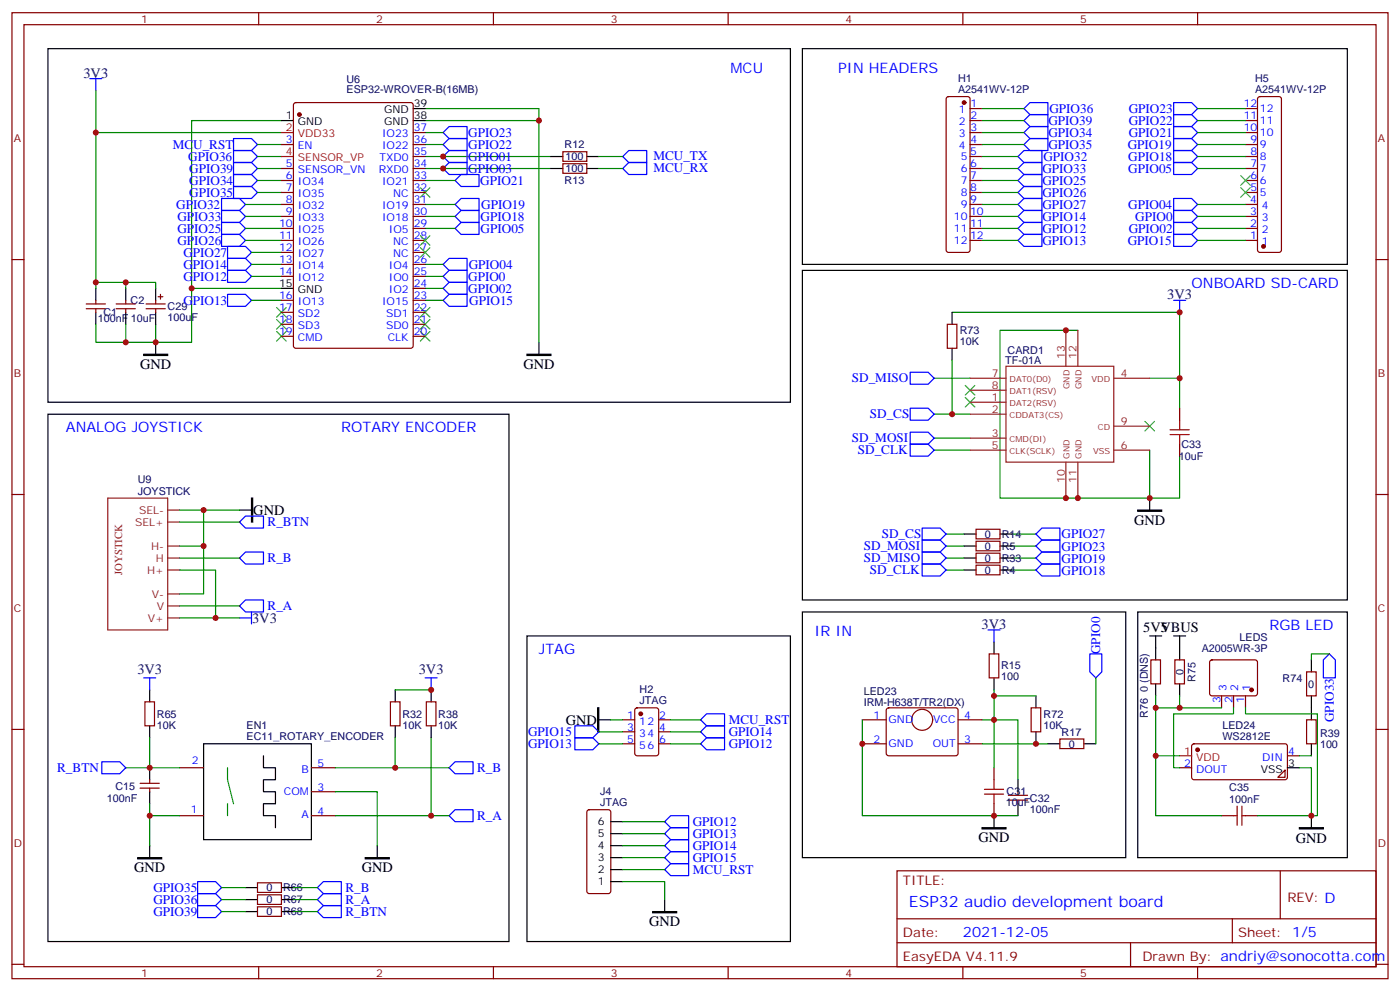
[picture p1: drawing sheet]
<svg xmlns="http://www.w3.org/2000/svg" width="412mm" height="292mm" viewBox="0 0 412 292" stroke-linecap="round" stroke-linejoin="round" font-family="sans-serif">
<g fill="none" stroke="#870000" stroke-width=".35">
<path d="M3.5 3.7h405.4v284.4h-405.4zM7.1 7.3h398.2v277.3h-398.2zM76.2 3.7v3.6M145.3 3.7v3.6M214.5 3.7v3.6M283.6 3.7v3.6M352.8 3.7v3.6M86.7 30.4l.4-.2h33.9l.7 .4v71.2l-.5 .7h-34.1l-.6-.4-.1-71.2zM121.7 39h3.5M278.9 28.6l.5-.2h5.6l.5 .2 .3 .5v44.5l-.3 .5-.5 .2h-5.6l-.5-.2-.2-.5v-44.5zM285.8 32h3.5M285.8 35.5h3.5"/>
<path d="M285.8 39h3.5M366.9 32h3.5M366.9 35.5h3.5M366.9 39h3.5M370.7 28.6l.4-.2h5.7l.5 .2 .2 .5v44.5l-.3 .5-.4 .2h-5.7l-.5-.2-.2-.5v-44.5zM82.9 42.5h3.5M82.9 49.6h3.5M82.9 53.1h3.5M82.9 56.7h3.5M121.7 42.5h3.5M121.7 46.1h3.5M121.7 49.6h3.5"/>
<path d="M121.7 53.1h3.5M121.7 56.7h3.5M165.8 44.7h7.1v2.8h-7.1zM165.8 48.2h7.1v2.8h-7.1zM285.8 42.5h3.5M285.8 46.1h3.5M285.8 49.6h3.5M285.8 53.1h3.5M285.8 56.7h3.5M366.9 42.5h3.5M366.9 46.1h3.5M366.9 49.6h3.5"/>
<path d="M366.9 53.1h3.5M366.9 56.7h3.5M3.5 76.4h3.6M82.9 60.2h3.5M82.9 63.7h3.5M82.9 67.2h3.5M82.9 70.8h3.5M82.9 74.3h3.5M82.9 77.8h3.5M121.7 60.2h3.5M121.7 63.7h3.5M121.7 67.2h3.5"/>
<path d="M121.7 70.8h3.5M121.7 74.3h3.5M121.7 77.8h3.5M285.8 60.2h3.5M285.8 63.7h3.5M285.8 67.2h3.5M285.8 70.8h3.5M366.9 60.2h3.5M366.9 63.7h3.5M366.9 67.2h3.5M366.9 70.8h3.5M405.3 76.4h3.6"/>
<path d="M25.4 90.9h5.6M25.4 89.5h5.6M28.2 88.4v1.1M28.2 90.9v1M34.2 90.9h5.7M34.2 89.5h5.7M37 88.4v1.1M37 90.9v1M43 90.9h5.7M43 89.5h5.7M45.9 88.4v1.1M45.9 90.9v1"/>
<path d="M46.6 87.3h1.4M47.3 86.6v1.5M82.9 81.4h3.5M82.9 88.4h3.5M82.9 91.9h3.5M82.9 95.5h3.5M82.9 99h3.5M121.7 81.4h3.5M121.7 84.9h3.5M121.7 88.4h3.5M121.7 91.9h3.5M121.7 95.5h3.5"/>
<path d="M121.7 99h3.5M279 95.5h2.9v7h-2.9zM347.5 120.2v3.5M347.5 130.7v3.6M3.5 145.6h3.6M287.5 159.3h7.1v2.8h-7.1zM287.5 155.8h7.1v2.8h-7.1zM405.3 145.6h3.6M287.5 166.4h7.1v2.8h-7.1zM287.5 162.8h7.1v2.9h-7.1zM291.4 192.5h2.8v7h-2.8zM339 194.2h2.8v7.1h-2.8z"/>
<path d="M346.1 194.2h2.8v7.1h-2.8zM356.5 194.4l.5-.2h12.7l.5 .2 .2 .5v9.5l-.7 .4h-13l-.4-.7v-9.2zM384.9 197.8h2.8v7h-2.8zM3.5 214.7h3.6M42.7 206.6h2.8v7h-2.8zM115 206.6h2.8v7h-2.8zM125.6 206.6h2.8v7h-2.8zM183.4 211.9h3.6M183.4 218.9h3.6M183.4 215.4h3.6M187.2 208.6l.5-.2h5.6l.7 .4v13l-.4 .6-5.9 .1-.7-.5v-12.9zM194 211.9h3.6"/>
<path d="M194 218.9h3.6M194 215.4h3.6M254 211.9h7.1M254 218.9h7.1M261.3 208.6l.5-.2h20l.4 .7v12.9l-.7 .5-20-.1-.4-.6v-12.7zM282.2 211.9h7.1M282.2 218.9h7.1M303.7 208.4h2.9v7h-2.9zM312.2 217.5h7.1v2.8h-7.1zM351.2 219.1l.5-.2 27.1 .1 .4 .6v9.5l-.7 .4h-27.1l-.4-.7v-9.2zM359.8 204.8v3.6M363.4 204.8v3.6"/>
<path d="M366.9 204.8v3.6M384.9 211.9h2.8v7h-2.8zM405.3 214.7h3.6M41.3 232h5.6M41.3 230.6h5.6M44.1 229.5v1.1M44.1 232v1M52.9 226h7.1M91.7 226h7.1M91.7 233h7.1M173.1 238.5l.5-.2h5.6l.7 .5v23.5l-.4 .7h-5.9l-.7-.4v-23.6zM292.8 226v3.5"/>
<path d="M292.8 236.6v3.5M297 234.1h5.7M297 235.5h5.7M299.9 233v1.1M299.9 235.5v1.1M347.5 226h3.5M378.5 226.7v2.1h-2.1zM379.2 222.5h3.6M52.9 240.1h7.1M75.8 259.9h7.1v2.8h-7.1zM91.7 240.1h7.1M264.2 256.3h141.1v28.3h-141.1z"/>
<path d="M359.8 240.1h3.6M366.9 240.1h3.5M377.1 256.3v14.1M75.8 263.4h7.1v2.8h-7.1zM75.8 266.9h7.1v2.8h-7.1zM264.2 270.4h141.1M264.2 277.5h141.1M333 277.5v7.1M363 270.4v7.1M3.5 283.8h3.6M76.2 284.6v3.5M145.3 284.6v3.5"/>
<path d="M214.5 284.6v3.5M283.6 284.6v3.5M352.8 284.6v3.5M405.3 283.8h3.6"/>
<circle cx="271.6" cy="211.9" r="3.1"/>
</g>
<g fill="none" stroke="#00f" stroke-width=".35">
<path d="M26.5 23.1h3.5M28.2 23.1v3.6M130.5 39l1.8-1.7h5.3v3.5h-5.3zM303.4 30.2h5.3v3.5h-5.3l-1.8-1.7zM303.4 33.7h5.3v3.6h-5.3l-1.8-1.8zM303.4 37.3h5.3v3.5h-5.3l-1.8-1.8zM345.7 37.3h5.3l1.8 1.7-1.8 1.8h-5.3zM345.7 33.7h5.3l1.8 1.8-1.8 1.8h-5.3zM345.7 30.2h5.3l1.8 1.8-1.8 1.7h-5.3zM65.3 58.4h5.3l1.7 1.8-1.7 1.7h-5.3zM68.8 40.8h5.3l1.7 1.7-1.7 1.8h-5.3zM68.8 44.3h5.3l1.7 1.8-1.7 1.7h-5.3z"/>
<path d="M68.8 47.8h5.3l1.7 1.8-1.7 1.8h-5.3zM68.8 51.4h5.3l1.7 1.7-1.7 1.8h-5.3zM68.8 54.9h5.3l1.7 1.8-1.7 1.7h-5.3zM130.5 42.5l1.8-1.7h5.3v3.5h-5.3zM130.5 46.1l1.8-1.8h5.3v3.5h-5.3zM132.3 47.8h5.3v3.6h-5.3l-1.8-1.8zM134.1 53.1l1.7-1.7h5.3v3.5h-5.3zM183.4 46.1l1.8-1.8h5.3v3.5h-5.3zM185.2 47.8h5.3v3.6h-5.3l-1.8-1.8zM299.9 53.1l1.7-1.7h5.3v3.5h-5.3zM301.6 44.3h5.3v3.5h-5.3l-1.7-1.7zM301.6 47.8h5.3v3.6h-5.3l-1.7-1.8z"/>
<path d="M301.6 54.9h5.3v3.5h-5.3l-1.7-1.7zM303.4 40.8h5.3v3.5h-5.3l-1.8-1.8zM345.7 58.4h5.3l1.8 1.8-1.8 1.7h-5.3zM345.7 47.8h5.3l1.8 1.8-1.8 1.8h-5.3zM345.7 44.3h5.3l1.8 1.8-1.8 1.7h-5.3zM345.7 40.8h5.3l1.8 1.7-1.8 1.8h-5.3zM65.3 61.9h5.3l1.7 1.8-1.7 1.8h-5.3zM65.3 65.5h5.3l1.7 1.7-1.7 1.8h-5.3zM65.3 69h5.3l1.7 1.8-1.7 1.7h-5.3zM67 76.1h5.3l1.8 1.7-1.8 1.8h-5.3zM67 72.5h5.3l1.8 1.8-1.8 1.8h-5.3zM67 79.6h5.3l1.8 1.8-1.8 1.7h-5.3z"/>
<path d="M130.5 77.8l1.8-1.7h5.3v3.5h-5.3zM134.1 63.7l1.7-1.8h5.3v3.6h-5.3zM134.1 60.2l1.7-1.8h5.3v3.5h-5.3zM135.8 65.5h5.3v3.5h-5.3l-1.7-1.8zM299.9 60.2l1.7-1.8h5.3v3.5h-5.3zM301.6 61.9h5.3v3.6h-5.3l-1.7-1.8zM301.6 65.5h5.3v3.5h-5.3l-1.7-1.8zM301.6 69h5.3v3.5h-5.3l-1.7-1.7zM345.7 69h5.3l1.8 1.8-1.8 1.7h-5.3zM345.7 65.5h5.3l1.8 1.7-1.8 1.8h-5.3zM345.7 61.9h5.3l1.8 1.8-1.8 1.8h-5.3zM67 86.6h5.3l1.8 1.8-1.8 1.8h-5.3z"/>
<path d="M130.5 88.4l1.8-1.8h5.3v3.6h-5.3zM130.5 84.9l1.8-1.8h5.3v3.5h-5.3zM130.5 81.4l1.8-1.8h5.3v3.5h-5.3zM345.7 88.4h3.5M347.5 88.4v3.5M268.1 109.6h5.3l1.8 1.7-1.8 1.8h-5.3zM268.1 130.7h5.3l1.8 1.8-1.8 1.8h-5.3zM268.1 127.2h5.3l1.8 1.8-1.8 1.7h-5.3zM268.1 120.2h5.3l1.8 1.7-1.8 1.8h-5.3zM70.6 153.7l1.7-1.8h5.3v3.5h-5.3zM271.6 159h5.3l1.8 1.7-1.8 1.8h-5.3zM271.6 155.4h5.3l1.8 1.8-1.8 1.8h-5.3z"/>
<path d="M306.9 155.4h5.3v3.6h-5.3l-1.7-1.8zM306.9 159h5.3v3.5h-5.3l-1.7-1.8zM70.6 164.3l1.7-1.8h5.3v3.5h-5.3zM70.6 178.4l1.7-1.8h5.3v3.5h-5.3zM271.6 166h5.3l1.8 1.8-1.8 1.7h-5.3zM271.6 162.5h5.3l1.8 1.8-1.8 1.7h-5.3zM305.2 164.3l1.7-1.8h5.3v3.5h-5.3zM306.9 166h5.3v3.5h-5.3l-1.7-1.7zM42.3 199.5h3.6M44.1 199.5v3.6M70.6 181.9h3.5M74.1 180.1v3.6"/>
<path d="M125.2 199.5h3.6M127 199.5v3.6M291 185.4h3.6M292.8 185.4v3.5M321 192.5h3.6v5.3l-1.8 1.7-1.8-1.7zM389.8 194.2l1.8-1.7 1.7 1.7v5.3h-3.5zM169.3 213.6h5.3l1.8 1.8-1.8 1.8h-5.3zM169.3 217.2h5.3l1.8 1.7-1.8 1.8h-5.3zM206.4 211.9l1.7-1.8h5.3v3.5h-5.3zM206.4 218.9l1.7-1.7h5.3v3.5h-5.3zM208.1 213.6h5.3v3.6h-5.3l-1.7-1.8zM30 224.2h5.3l1.7 1.8-1.7 1.8h-5.3z"/>
<path d="M132.3 226l1.8-1.8h5.2v3.6h-5.2zM58.2 259.5h5.3l1.8 1.8-1.8 1.7h-5.3zM132.3 240.1l1.8-1.8h5.2v3.6h-5.2zM195.8 241.9l1.8-1.8h5.2v3.5h-5.2zM195.8 245.4l1.8-1.8h5.2v3.6h-5.2zM195.8 248.9l1.8-1.7h5.2v3.5h-5.2zM195.8 252.4l1.8-1.7h5.2v3.5h-5.2zM195.8 256l1.8-1.8h5.2v3.5h-5.2zM58.2 263h5.3l1.8 1.8-1.8 1.8h-5.3zM58.2 266.6h5.3l1.8 1.7-1.8 1.8h-5.3zM93.5 264.8l1.7-1.8h5.3v3.6h-5.3zM93.5 261.3l1.7-1.8h5.3v3.5h-5.3z"/>
<path d="M93.5 268.3l1.7-1.7h5.3v3.5h-5.3z"/>
</g>
<g fill="none" stroke="#008700" stroke-width=".35">
<path d="M28.2 26.7v12.3h54.7M28.2 39v45.9M82.9 35.5h-26.5v49.4M125.2 32h33.5v68.8M125.2 35.5h33.5M125.2 39h5.3M289.3 35.5h12.3M289.3 39h12.3M289.3 32h12.3M352.8 35.5h14.1M352.8 39h14.1M352.8 32h14.1"/>
<path d="M75.8 46.1h7.1M75.8 49.6h7.1M75.8 42.5h7.1M75.8 53.1h7.1M75.8 56.7h7.1M125.2 46.1h37.1M125.2 49.6h37.1M125.2 42.5h5.3M125.2 53.1h8.9M176.4 46.1h7M176.4 49.6h7M289.3 46.1h10.6"/>
<path d="M289.3 49.6h10.6M289.3 42.5h12.3M289.3 53.1h10.6M289.3 56.7h10.6M352.8 46.1h14.1M352.8 49.6h14.1M352.8 42.5h14.1M72.3 63.7h10.6M72.3 70.8h10.6M72.3 60.2h10.6M72.3 67.2h10.6M74.1 74.3h8.8"/>
<path d="M74.1 77.8h8.8M125.2 60.2h8.9M125.2 67.2h8.9M125.2 77.8h5.3M125.2 63.7h8.9M289.3 60.2h10.6M289.3 67.2h10.6M289.3 63.7h10.6M289.3 70.8h10.6M352.8 60.2h14.1M352.8 67.2h14.1M352.8 63.7h14.1"/>
<path d="M352.8 70.8h14.1M28.2 83.1h8.8v1.8M28.2 95.5v5.3h8.8M37 83.1h8.9v1.8M37 95.5v5.3h8.9M74.1 81.4h8.8M74.1 88.4h8.8M82.9 84.9h-26.5v15.9h-10.5v-5.3M125.2 81.4h5.3M125.2 88.4h5.3M125.2 84.9h5.3M280.5 91.9h67v19.4h-8.8"/>
<path d="M317.5 97.2h-22.9v49.4h44.1v-14.1M275.2 111.3h10.6M280.5 106v15.9M347.5 111.3v8.9M275.2 132.5h10.6M275.2 129h10.6M275.2 121.9h10.6M347.5 134.3v12.3h-8.8M52.9 150.1h17.7M52.9 153.7h17.7M60 150.1v10.6h-7.1M278.7 157.2h5.3"/>
<path d="M298.1 157.2h7.1M52.9 167.8h10.6v14.1M52.9 164.3h17.7M52.9 178.4h17.7M60 160.7v14.1h-7.1M278.7 167.8h5.3M278.7 164.3h5.3M278.7 160.7h5.3M298.1 167.8h7.1M298.1 164.3h7.1M298.1 160.7h7.1M52.9 181.9h17.7"/>
<path d="M322.8 199.5v19.4M391.6 192.5h-5.3v1.7M44.1 217.2v8.8h8.8M116.4 217.2v8.8h-17.6M116.4 203.1h10.6M127 217.2v22.9h-28.2M176.4 218.9h7M176.4 215.4h7M179.9 211.9h3.5M197.6 218.9h8.8M197.6 211.9h8.8M197.6 215.4h8.8"/>
<path d="M254 211.9v28.2h45.9M289.3 211.9h10.6v17.6M289.3 218.9h19.4M292.8 204.8h12.4M292.8 203.1v22.9M340.4 204.8v3.6h7.1v-3.6M340.4 208.4v31.7h19.4M347.5 208.4h12.3M363.4 208.4v1.7h-17.7v15.9h1.8M366.9 208.4v1.7h21.2v30h-1.8M37 226h7.1M44.1 236.6v3.5"/>
<path d="M98.8 233h12.3v15.9M116.4 226h15.9M340.4 222.5h7.1M382.8 226h3.5v14.1h-15.9M382.8 222.5h3.5M52.9 240.1h-8.8v8.8M127 240.1h5.3M183.4 259.5h12.4v5.3M183.4 256h12.4M183.4 252.4h12.4M183.4 248.9h12.4M183.4 245.4h12.4"/>
<path d="M183.4 241.9h12.4M65.3 261.3h7M65.3 264.8h7M65.3 268.3h7M86.4 261.3h7.1M86.4 264.8h7.1M86.4 268.3h7.1"/>
</g>
<g fill="none" stroke="#000" stroke-width=".35">
<path d="M14.1 14.3h218.7v104.1h-218.7zM236.4 14.3h160.5v63.5h-160.5zM82.9 35.5h3.5M121.7 32h3.5M121.7 35.5h3.5M162.3 46.1h3.5M162.3 49.6h3.5M172.9 46.1h3.5M172.9 49.6h3.5M236.4 79.6h160.5v97h-160.5zM28.2 84.9v3.5M28.2 91.9v3.6"/>
<path d="M37 84.9v3.5M37 91.9v3.6M45.9 84.9v3.5M45.9 91.9v3.6M82.9 84.9h3.5M280.5 91.9v3.6M45.9 100.8v3.5M158.7 100.8v3.5M280.5 102.5v3.5M14.1 121.9h135.8v155.2h-135.8zM70.6 150.1h3.5M284 157.2h3.5"/>
<path d="M294.6 157.2h3.5M338.7 146.6v3.5M284 167.8h3.5M284 164.3h3.5M284 160.7h3.5M294.6 167.8h3.5M294.6 164.3h3.5M294.6 160.7h3.5M155.2 187.2h77.6v89.9h-77.6zM236.4 180.1h95.2v72.3h-95.2zM292.8 188.9v3.6M292.8 199.5v3.6"/>
<path d="M335.1 180.1h61.8v72.3h-61.8zM338.7 187.2h3.5M340.4 187.2v7M345.7 187.2h3.5M347.5 187.2v7M386.3 194.2v3.6M44.1 203.1v3.5M44.1 213.6v3.6M60 218.9h31.7v28.3h-31.7zM116.4 203.1v3.5M116.4 213.6v3.6M127 203.1v3.5"/>
<path d="M127 213.6v3.6M176.4 211.9h3.5M305.2 204.8v3.6M305.2 215.4v3.5M308.7 218.9h3.5M319.3 218.9h3.5M340.4 201.3v3.5M347.5 201.3v3.5M386.3 204.8v7.1M386.3 218.9v3.6M44.1 226v3.5M44.1 233v3.6"/>
<path d="M77.6 222.5v3.5h3.5v3.5h-3.5v3.5h3.5v3.6h-3.5v3.5h3.5v3.5M299.9 229.5v3.5M299.9 236.6v3.5M379.2 226h3.6M44.1 248.9v3.5M111.1 248.9v3.5M179.9 259.5h3.5M179.9 256h3.5M179.9 252.4h3.5M179.9 248.9h3.5M179.9 245.4h3.5M179.9 241.9h3.5"/>
<path d="M292.8 240.1v3.5M386.3 240.1v3.5M72.3 261.3h3.5M72.3 264.8h3.5M72.3 268.3h3.5M82.9 261.3h3.5M82.9 264.8h3.5M82.9 268.3h3.5M195.8 264.8v3.5"/>
</g>
<g fill="none" stroke="#3c3" stroke-width=".35">
<path d="M123.8 55.2l2.8 2.9M126.6 55.2l-2.8 2.9M365.5 51.7l2.8 2.8M365.5 55.2l2.8 2.9M368.3 51.7l-2.8 2.8M368.3 55.2l-2.8 2.9M123.8 72.9l2.8 2.8M123.8 69.4l2.8 2.8M126.6 72.9l-2.8 2.8M126.6 69.4l-2.8 2.8M81.5 97.6l2.8 2.8M81.5 94.1l2.8 2.8"/>
<path d="M81.5 90.5l2.8 2.8M84.3 97.6l-2.8 2.8M84.3 94.1l-2.8 2.8M84.3 90.5l-2.8 2.8M123.8 90.5l2.8 2.8M123.8 94.1l2.8 2.8M123.8 97.6l2.8 2.8M126.6 90.5l-2.8 2.8M126.6 94.1l-2.8 2.8M126.6 97.6l-2.8 2.8M284.3 117l2.9 2.8M284.3 113.5l2.9 2.8"/>
<path d="M287.2 117l-2.9 2.8M287.2 113.5l-2.9 2.8M337.3 124l2.8 2.9M340.1 124l-2.8 2.9"/>
</g>
<path d="M42.3 104.3h7.1v.3h-7.1zM155.2 104.3h7.1v.3h-7.1zM74.1 146.6h.3v7.1h-.3zM335.1 150.1h7.1v.4h-7.1zM176 208.4h.4v7h-.4zM40.6 252.4h7v.4h-7zM107.6 252.4h7.1v.4h-7.1zM289.3 243.6h7v.4h-7zM382.8 243.6h7v.4h-7zM192.3 268.3h7v.4h-7z" fill="#000" stroke="#000" stroke-width=".35"/>
<g fill="#870000" stroke="#870000" stroke-width=".35">
<circle cx="284" cy="30.2" r=".53"/>
<circle cx="372.2" cy="72.5" r=".53"/>
<circle cx="88.2" cy="33.7" r=".53"/>
<circle cx="188.7" cy="210.1" r=".53"/>
<circle cx="352.8" cy="220.7" r=".53"/>
<circle cx="368.7" cy="203.1" r=".53"/>
</g>
<path d="M82.9 39h3.5M82.9 46.1h3.5M347.5 222.5h3.5" fill="none" stroke="#f00" stroke-width=".35"/>
<path d="M344.7 127.9h5.6M344.7 126.5h5.6M347.5 123.7v2.8M347.5 127.9v2.8M290 233.8h5.6M290 232.3h5.6M292.8 229.5v2.8M292.8 233.8v2.8M364.4 237.3v5.6M365.8 237.3v5.6M363.4 240.1h1M365.8 240.1h1.1" fill="none" stroke="#a10000" stroke-width=".35"/>
<g fill="none" stroke="#8c2424" stroke-width=".35">
<path d="M314 97.2v10.6M317.5 97.2v10.6M285.8 118.4h10.5M285.8 111.3h10.5M285.8 114.9h10.5M296.3 107.8h31.8v28.2h-31.8zM328.1 111.3h10.6M285.8 121.9h10.5M285.8 129h10.5M285.8 132.5h10.5M314 136v10.6M317.5 136v10.6"/>
<path d="M328.1 132.5h10.6M328.1 125.4h10.6M31.7 146.6h17.7v38.8h-17.7zM49.4 153.7h3.5M49.4 150.1h3.5M49.4 178.4h3.5M49.4 174.8h3.5M49.4 167.8h3.5M49.4 164.3h3.5M49.4 160.7h3.5M49.4 181.9h3.5"/>
</g>
<path d="M67 226v3.5l1.8 7.1M67 236.6v3.5" fill="none" stroke="#0c0" stroke-width=".35"/>
<g fill="#c00">
<circle cx="56.4" cy="84.9" r=".88"/>
<circle cx="158.8" cy="35.5" r=".88"/>
<circle cx="130.5" cy="46.1" r=".88"/>
<circle cx="130.5" cy="49.6" r=".88"/>
<circle cx="317.5" cy="146.6" r=".88"/>
<circle cx="347.5" cy="111.3" r=".88"/>
<circle cx="338.7" cy="146.6" r=".88"/>
<circle cx="292.8" cy="240.1" r=".88"/>
<circle cx="254" cy="218.9" r=".88"/>
<circle cx="292.8" cy="211.9" r=".88"/>
<circle cx="44.1" cy="240.1" r=".88"/>
<circle cx="127" cy="240.1" r=".88"/>
<circle cx="116.4" cy="226" r=".88"/>
<circle cx="37" cy="83.1" r=".88"/>
<circle cx="37" cy="100.8" r=".88"/>
<circle cx="45.9" cy="100.8" r=".88"/>
<circle cx="28.2" cy="83.1" r=".88"/>
<circle cx="28.2" cy="39" r=".88"/>
<circle cx="305.2" cy="218.9" r=".88"/>
<circle cx="292.8" cy="204.8" r=".88"/>
<circle cx="314" cy="97.2" r=".88"/>
<circle cx="314" cy="146.6" r=".88"/>
<circle cx="347.5" cy="91.9" r=".88"/>
<circle cx="280.5" cy="121.9" r=".88"/>
<circle cx="127" cy="203.1" r=".88"/>
<circle cx="386.3" cy="240.1" r=".88"/>
<circle cx="340.4" cy="222.5" r=".88"/>
<circle cx="340.4" cy="208.4" r=".88"/>
<circle cx="347.5" cy="208.4" r=".88"/>
<circle cx="44.1" cy="226" r=".88"/>
<circle cx="60" cy="150.1" r=".88"/>
<circle cx="60" cy="160.7" r=".88"/>
<circle cx="63.5" cy="181.9" r=".88"/>
</g>
<text font-size="4.6" fill="#00f" x="267.8" y="266.9">ESP32 audio development board</text>
<g font-size="4.2" fill="#000080">
<text x="24.6" y="22.9">3V3</text>
<text x="343.8" y="88.1">3V3</text>
<text x="74.3" y="183.3">3V3</text>
<text x="289.2" y="185.1">3V3</text>
<text x="40.5" y="198.4">3V3</text>
<text x="123.4" y="198.4">3V3</text>
</g>
<g font-size="4.2" fill="#00f">
<text x="215.2" y="21.4">MCU</text>
<text x="246.9" y="21.4">PIN HEADERS</text>
<text x="351" y="84.9">ONBOARD SD-CARD</text>
<text x="19.4" y="127.2">ANALOG JOYSTICK</text>
<text x="100.5" y="127.2">ROTARY ENCODER</text>
<text x="373.9" y="185.4">RGB LED</text>
<text x="239.9" y="187.2">IR IN</text>
<text x="158.7" y="192.5">JTAG</text>
<text x="283.6" y="275.7">2021-12-05</text>
</g>
<g font-size="4.2">
<text x="41.3" y="108.6">GND</text>
<text x="154.2" y="108.6">GND</text>
<text x="74.6" y="151.5">GND</text>
<text x="334.1" y="154.5">GND</text>
<text x="336.8" y="185.9">5V5</text>
<text x="341.8" y="185.9">VBUS</text>
<text x="166.7" y="213.4">GND</text>
<text x="288.2" y="247.9">GND</text>
<text x="381.7" y="248">GND</text>
<text x="39.5" y="256.8">GND</text>
<text x="106.5" y="256.8">GND</text>
<text x="191.2" y="272.6">GND</text>
</g>
<g font-size="3.9" fill="#00f">
<text x="309.1" y="33.2">GPIO36</text>
<text x="332.5" y="33.2">GPIO23</text>
<text x="137.9" y="40.3">GPIO23</text>
<text x="308.8" y="36.7">GPIO39</text>
<text x="308.8" y="40.3">GPIO34</text>
<text x="332.5" y="40.3">GPIO21</text>
<text x="332.5" y="36.8">GPIO22</text>
<text x="50.9" y="43.8">MCU_RST</text>
<text x="55.5" y="47.3">GPIO36</text>
<text x="137.9" y="43.8">GPIO22</text>
<text x="137.9" y="47.4">GPIO01</text>
<text x="192.5" y="47.2">MCU_TX</text>
<text x="307.4" y="47.3">GPIO32</text>
<text x="308.8" y="43.8">GPIO35</text>
<text x="332.2" y="43.8">GPIO19</text>
<text x="332.4" y="47.4">GPIO18</text>
<text x="55.8" y="50.8">GPIO39</text>
<text x="137.9" y="50.9">GPIO03</text>
<text x="192.5" y="50.8">MCU_RX</text>
<text x="307.1" y="50.8">GPIO33</text>
<text x="332.4" y="51">GPIO05</text>
<text x="55.8" y="54.4">GPIO34</text>
<text x="55.8" y="57.9">GPIO35</text>
<text x="141.5" y="54.4">GPIO21</text>
<text x="307.1" y="54.4">GPIO25</text>
<text x="307.1" y="57.9">GPIO26</text>
<text x="51.9" y="61.4">GPIO32</text>
<text x="52.2" y="64.9">GPIO33</text>
<text x="141.6" y="65.1">GPIO18</text>
<text x="141.8" y="61.4">GPIO19</text>
<text x="307.1" y="61.4">GPIO27</text>
<text x="307.1" y="64.9">GPIO14</text>
<text x="332.4" y="61.5">GPIO04</text>
<text x="334.4" y="65">GPIO0</text>
<text x="52.2" y="68.5">GPIO25</text>
<text x="141.6" y="68.6">GPIO05</text>
<text x="307.1" y="68.5">GPIO12</text>
<text x="332.5" y="68.5">GPIO02</text>
<text x="52.2" y="72">GPIO26</text>
<text x="54" y="75.5">GPIO27</text>
<text x="307.1" y="72">GPIO13</text>
<text x="332.2" y="72">GPIO15</text>
<text x="54" y="79.1">GPIO14</text>
<text x="54" y="82.6">GPIO12</text>
<text x="137.9" y="82.6">GPIO0</text>
<text x="138.1" y="79.1">GPIO04</text>
<text x="54" y="89.6">GPIO13</text>
<text x="137.9" y="86.2">GPIO02</text>
<text x="138.2" y="89.7">GPIO15</text>
<text x="250.9" y="112.6">SD_MISO</text>
<text x="256.2" y="123.2">SD_CS</text>
<text x="250.9" y="130.2">SD_MOSI</text>
<text x="252.7" y="133.7">SD_CLK</text>
<text x="78.8" y="154.9">R_BTN</text>
<text x="254.5" y="162">SD_MOSI</text>
<text x="259.8" y="158.4">SD_CS</text>
<text x="312.7" y="158.5">GPIO27</text>
<text x="78.8" y="165.5">R_B</text>
<text x="254.5" y="165.5">SD_MISO</text>
<text x="312.7" y="165.7">GPIO19</text>
<text x="312.7" y="162.2">GPIO23</text>
<text x="256.2" y="169">SD_CLK</text>
<text x="312.7" y="169.2">GPIO18</text>
<text x="78.8" y="179.6">R_A</text>
<text x="324.1" y="192.5" transform="rotate(-90 324.1 192.5)">GPIO0</text>
<text x="214.6" y="213.1">MCU_RST</text>
<text x="392.9" y="212.6" transform="rotate(-90 392.9 212.6)">GPIO33</text>
<text x="155.6" y="216.6">GPIO15</text>
<text x="155.6" y="220.2">GPIO13</text>
<text x="214.6" y="216.6">GPIO14</text>
<text x="214.6" y="220.2">GPIO12</text>
<text x="16.9" y="227.2">R_BTN</text>
<text x="140.6" y="227.2">R_B</text>
<text x="140.6" y="241.3">R_A</text>
<text x="204.1" y="243.1">GPIO12</text>
<text x="204.1" y="246.6">GPIO13</text>
<text x="204.1" y="250.2">GPIO14</text>
<text x="204.1" y="253.7">GPIO15</text>
<text x="204.1" y="257.2">MCU_RST</text>
<text x="45.2" y="262.6">GPIO35</text>
<text x="101.8" y="262.5">R_B</text>
<text x="45.2" y="266.1">GPIO36</text>
<text x="45.2" y="269.7">GPIO39</text>
<text x="101.8" y="266">R_A</text>
<text x="101.8" y="269.6">R_BTN</text>
</g>
<g font-size="3.9" fill="#800">
<text x="266" y="260.6">TITLE:</text>
<text x="379.2" y="265.5">REV: D</text>
<text x="266" y="275.7">Date:</text>
<text x="364.8" y="275.7">Sheet: 1/5</text>
<text x="266" y="282.8">EasyEDA V4.11.9</text>
<text x="336.5" y="282.8">Drawn By: andriy@sonocotta.com</text>
</g>
<g font-size="3.2" fill="#800">
<text x="41.6" y="6.7">1</text>
<text x="110.8" y="6.7">2</text>
<text x="179.9" y="6.7">3</text>
<text x="249.1" y="6.7">4</text>
<text x="318.2" y="6.7">5</text>
<text x="4.1" y="41.8">A</text>
<text x="405.9" y="41.8">A</text>
<text x="4.1" y="111">B</text>
<text x="405.9" y="111">B</text>
<text x="4.1" y="180.1">C</text>
<text x="405.9" y="180.1">C</text>
<text x="4.1" y="249.3">D</text>
<text x="405.9" y="249.3">D</text>
<text x="41.6" y="287.5">1</text>
<text x="110.8" y="287.5">2</text>
<text x="179.9" y="287.5">3</text>
<text x="249.1" y="287.5">4</text>
<text x="318.2" y="287.5">5</text>
</g>
<g font-size="3.2" fill="#000080">
<text x="102.1" y="27.3">ESP32-WROVER-B(16MB)</text>
<text x="102.1" y="24.3">U6</text>
<text x="282.2" y="27.4">A2541WV-12P</text>
<text x="282.2" y="24.1">H1</text>
<text x="369.7" y="27.4">A2541WV-12P</text>
<text x="369.7" y="24.1">H5</text>
<text x="166.3" y="43.7">R12</text>
<text x="166.6" y="47.2">100</text>
<text x="166.6" y="50.7">100</text>
<text x="166.3" y="54.3">R13</text>
<text x="38.5" y="89.6">C2</text>
<text x="28.8" y="94.8">100nF</text>
<text x="30.5" y="93.1">C1</text>
<text x="38.6" y="94.8">10uF</text>
<text x="49.4" y="94.5">100uF</text>
<text x="49.4" y="91.3">C29</text>
<text x="282.7" y="101.6">10K</text>
<text x="282.7" y="98.4">R73</text>
<text x="296.1" y="107.2">TF-01A</text>
<text x="296.8" y="104.1">CARD1</text>
<text x="348" y="131.9">C33</text>
<text x="347.3" y="135.4">10uF</text>
<text x="40.6" y="142.3">U9</text>
<text x="40.6" y="145.6">JOYSTICK</text>
<text x="290.1" y="161.9">0</text>
<text x="290.1" y="158.3">0</text>
<text x="295.1" y="161.9">R5</text>
<text x="295.1" y="158.3">R14</text>
<text x="290.1" y="165.4">0</text>
<text x="295.1" y="165.4">R33</text>
<text x="290.1" y="168.9">0</text>
<text x="295.1" y="168.9">R4</text>
<text x="354" y="191.9">A2005WR-3P</text>
<text x="365.1" y="188.6">LEDS</text>
<text x="294.9" y="197.1">R15</text>
<text x="188.4" y="203.9">H2</text>
<text x="294.9" y="200.2">100</text>
<text x="338.1" y="203.7" transform="rotate(-90 338.1 203.7)">0 (DNS)</text>
<text x="348.7" y="198.7" transform="rotate(-90 348.7 198.7)">0</text>
<text x="352.2" y="200.8" transform="rotate(-90 352.2 200.8)">R75</text>
<text x="377.8" y="200.7">R74</text>
<text x="385.4" y="202.4">0</text>
<text x="188.4" y="207.2">JTAG</text>
<text x="254.4" y="207.7">IRM-H638T/TR2(DX)</text>
<text x="254.4" y="204.5">LED23</text>
<text x="46.2" y="214.4">10K</text>
<text x="46.2" y="211.2">R65</text>
<text x="72.6" y="214.5">EN1</text>
<text x="118.5" y="214.4">10K</text>
<text x="118.5" y="211.2">R32</text>
<text x="129.1" y="214.4">10K</text>
<text x="129.1" y="211.2">R38</text>
<text x="307.4" y="214.5">10K</text>
<text x="307.4" y="211.3">R72</text>
<text x="338.1" y="211.4" transform="rotate(-90 338.1 211.4)">R76</text>
<text x="360.1" y="214.6">LED24</text>
<text x="72.6" y="217.9">EC11_ROTARY_ENCODER</text>
<text x="312.7" y="216.5">R17</text>
<text x="314.8" y="220.1">0</text>
<text x="360.1" y="217.9">WS2812E</text>
<text x="388.8" y="220.1">100</text>
<text x="388.8" y="216.9">R39</text>
<text x="34" y="232.5">C15</text>
<text x="362.1" y="233">C35</text>
<text x="31.5" y="236">100nF</text>
<text x="176.8" y="237.3">JTAG</text>
<text x="176.8" y="234">J4</text>
<text x="296.3" y="237.4">10uF</text>
<text x="296.5" y="234.1">C31</text>
<text x="303.4" y="239.2">100nF</text>
<text x="303.4" y="235.9">C32</text>
<text x="362.1" y="236.2">100nF</text>
<text x="78.5" y="262.4">0</text>
<text x="83.4" y="262.4">R66</text>
<text x="78.5" y="265.9">0</text>
<text x="78.5" y="269.5">0</text>
<text x="83.4" y="265.9">R67</text>
<text x="83.4" y="269.5">R68</text>
</g>
<g font-size="3.2">
<text x="84.2" y="35.1">1</text>
<text x="113.1" y="33.4">GND</text>
<text x="121.9" y="31.6">39</text>
<text x="121.9" y="35.1">38</text>
<text x="87.7" y="36.9">GND</text>
<text x="113.1" y="36.9">GND</text>
<text x="82.2" y="84.5">15</text>
<text x="87.7" y="86.3">GND</text>
<text x="371.4" y="227.4">VSS</text>
<text x="379.4" y="225.6">3</text>
<text x="176.1" y="242.9">6</text>
<text x="176.1" y="250">4</text>
<text x="176.1" y="246.5">5</text>
<text x="176.1" y="257">2</text>
<text x="176.1" y="253.5">3</text>
<text x="176.1" y="260.6">1</text>
</g>
<g font-size="3.2" fill="#00f">
<text x="282.4" y="33.4">1</text>
<text x="285.9" y="31.6">1</text>
<text x="285.9" y="35.1">2</text>
<text x="366.4" y="35.1">11</text>
<text x="366.4" y="31.6">12</text>
<text x="371.1" y="33">12</text>
<text x="112.5" y="40.4">IO23</text>
<text x="121.9" y="38.7">37</text>
<text x="282.4" y="36.9">2</text>
<text x="282.4" y="40.4">3</text>
<text x="285.9" y="38.7">3</text>
<text x="366.4" y="38.7">10</text>
<text x="371.1" y="40.1">10</text>
<text x="371.1" y="36.5">11</text>
<text x="84.2" y="42.2">3</text>
<text x="87.7" y="44">EN</text>
<text x="111.8" y="47.5">TXD0</text>
<text x="112.5" y="44">IO22</text>
<text x="121.9" y="42.2">36</text>
<text x="121.9" y="45.7">35</text>
<text x="282.4" y="44">4</text>
<text x="283" y="47.1">5</text>
<text x="285.8" y="45.7">5</text>
<text x="285.9" y="42.2">4</text>
<text x="368.4" y="45.7">8</text>
<text x="368.4" y="42.2">9</text>
<text x="371.1" y="47.1">8</text>
<text x="371.1" y="43.6">9</text>
<text x="84.2" y="52.8">6</text>
<text x="84.2" y="49.2">5</text>
<text x="87.7" y="51">SENSOR_VN</text>
<text x="111.6" y="51">RXD0</text>
<text x="121.9" y="49.2">34</text>
<text x="121.9" y="52.8">33</text>
<text x="283" y="50.7">6</text>
<text x="285.8" y="49.2">6</text>
<text x="285.8" y="52.8">7</text>
<text x="368.4" y="52.8">6</text>
<text x="368.4" y="49.2">7</text>
<text x="371.1" y="50.7">7</text>
<text x="84.2" y="59.8">8</text>
<text x="84.2" y="56.3">7</text>
<text x="87.7" y="58.1">IO35</text>
<text x="87.7" y="54.5">IO34</text>
<text x="112.5" y="54.5">IO21</text>
<text x="115.8" y="58.1">NC</text>
<text x="121.9" y="56.3">32</text>
<text x="121.9" y="59.8">31</text>
<text x="283" y="54.2">7</text>
<text x="283" y="57.7">8</text>
<text x="285.8" y="56.3">8</text>
<text x="285.8" y="59.8">9</text>
<text x="368.2" y="59.8">4</text>
<text x="368.4" y="56.3">5</text>
<text x="371.1" y="57.7">5</text>
<text x="371.1" y="54.2">6</text>
<text x="84.2" y="63.4">9</text>
<text x="87.7" y="65.1">IO33</text>
<text x="87.7" y="61.6">IO32</text>
<text x="112.5" y="61.6">IO19</text>
<text x="112.5" y="65.1">IO18</text>
<text x="121.9" y="63.4">30</text>
<text x="281" y="64.8">10</text>
<text x="283" y="61.2">9</text>
<text x="285.8" y="63.4">10</text>
<text x="368.2" y="63.4">3</text>
<text x="371.7" y="65.1">3</text>
<text x="371.7" y="61.6">4</text>
<text x="82.2" y="70.4">11</text>
<text x="82.2" y="66.9">10</text>
<text x="87.7" y="68.7">IO25</text>
<text x="114.6" y="68.7">IO5</text>
<text x="121.9" y="66.9">29</text>
<text x="121.9" y="70.4">28</text>
<text x="281" y="68.3">11</text>
<text x="281" y="71.8">12</text>
<text x="285.8" y="66.9">11</text>
<text x="285.8" y="70.4">12</text>
<text x="368.2" y="70.4">1</text>
<text x="368.2" y="66.9">2</text>
<text x="371.7" y="68.7">2</text>
<text x="82.2" y="77.5">13</text>
<text x="82.2" y="73.9">12</text>
<text x="87.7" y="75.7">IO27</text>
<text x="87.7" y="72.2">IO26</text>
<text x="115.8" y="72.2">NC</text>
<text x="115.8" y="75.7">NC</text>
<text x="121.9" y="73.9">27</text>
<text x="121.9" y="77.5">26</text>
<text x="371.7" y="72.2">1</text>
<text x="82.2" y="81">14</text>
<text x="87.7" y="82.8">IO12</text>
<text x="87.7" y="79.2">IO14</text>
<text x="114.6" y="79.2">IO4</text>
<text x="114.6" y="82.8">IO0</text>
<text x="121.9" y="81">25</text>
<text x="82.2" y="88.1">16</text>
<text x="87.7" y="89.8">IO13</text>
<text x="112.5" y="89.8">IO15</text>
<text x="114.6" y="86.3">IO2</text>
<text x="121.9" y="84.5">24</text>
<text x="121.9" y="88.1">23</text>
<text x="82.2" y="95.1">18</text>
<text x="82.2" y="91.6">17</text>
<text x="87.7" y="93.3">SD2</text>
<text x="113.8" y="93.3">SD1</text>
<text x="121.9" y="91.6">22</text>
<text x="121.9" y="95.1">21</text>
<text x="82.2" y="98.6">19</text>
<text x="87.7" y="100.4">CMD</text>
<text x="87.7" y="96.9">SD3</text>
<text x="113.8" y="96.9">SD0</text>
<text x="114.2" y="100.4">CLK</text>
<text x="121.9" y="98.6">20</text>
<text x="361.2" y="203.5" transform="rotate(-90 361.2 203.5)">3</text>
<text x="364.8" y="203.5" transform="rotate(-90 364.8 203.5)">2</text>
<text x="368.3" y="203.5" transform="rotate(-90 368.3 203.5)">1</text>
<text x="359.5" y="207" transform="rotate(-90 359.5 207)">3</text>
<text x="363" y="207" transform="rotate(-90 363 207)">2</text>
<text x="366.5" y="207" transform="rotate(-90 366.5 207)">1</text>
<text x="184.8" y="211.5">1</text>
<text x="184.8" y="215.1">3</text>
<text x="188.3" y="213.3">12</text>
<text x="194.2" y="215.1">4</text>
<text x="194.2" y="211.5">2</text>
<text x="257.3" y="211.5">1</text>
<text x="261.8" y="212.9">GND</text>
<text x="274.9" y="212.9">VCC</text>
<text x="284" y="211.5">4</text>
<text x="184.8" y="218.6">5</text>
<text x="188.3" y="216.8">34</text>
<text x="188.3" y="220.3">56</text>
<text x="194.2" y="218.6">6</text>
<text x="257.3" y="218.6">2</text>
<text x="261.8" y="220">GND</text>
<text x="274.7" y="220">OUT</text>
<text x="284" y="218.6">3</text>
<text x="56.5" y="224.9">2</text>
<text x="88.8" y="227.4">B</text>
<text x="93.5" y="225.6">5</text>
<text x="348.8" y="225.6">2</text>
<text x="352.3" y="227.4">DOUT</text>
<text x="371.8" y="223.9">DIN</text>
<text x="379.4" y="222.1">4</text>
<text x="93.5" y="232.7">3</text>
<text x="56.2" y="239.4">1</text>
<text x="83.6" y="234.1">COM</text>
<text x="93.5" y="239.7">4</text>
<text x="88.8" y="240.8">A</text>
</g>
<g font-size="3.2" fill="#f00">
<text x="84.2" y="38.7">2</text>
<text x="87.7" y="40.4">VDD33</text>
<text x="84.2" y="45.7">4</text>
<text x="87.7" y="47.5">SENSOR_VP</text>
<text x="348.8" y="222.1">1</text>
<text x="352.3" y="223.9">VDD</text>
</g>
<g font-size="3.2" fill="#8d2323">
<text x="313.6" y="105.7" transform="rotate(-90 313.6 105.7)">13</text>
<text x="317.1" y="105.7" transform="rotate(-90 317.1 105.7)">12</text>
<text x="292.2" y="111">7</text>
<text x="330.2" y="111">4</text>
<text x="292.2" y="118">1</text>
<text x="292.2" y="114.5">8</text>
<text x="292.2" y="121.6">2</text>
<text x="330.2" y="125.1">9</text>
<text x="292.2" y="128.6">3</text>
<text x="292.2" y="132.2">5</text>
<text x="330.2" y="132.2">6</text>
<text x="313.6" y="142.2" transform="rotate(-90 313.6 142.2)">10</text>
<text x="317.1" y="142.2" transform="rotate(-90 317.1 142.2)">11</text>
<text x="39.8" y="154.7">SEL+</text>
<text x="41" y="151.2">SEL-</text>
<text x="44.5" y="161.8">H-</text>
<text x="45.9" y="165.3">H</text>
<text x="35.9" y="169.2" transform="rotate(-90 35.9 169.2)">JOYSTICK</text>
<text x="43.3" y="168.8">H+</text>
<text x="44.7" y="175.9">V-</text>
<text x="46.2" y="179.4">V</text>
<text x="43.6" y="183">V+</text>
</g>
<g font-size="2.5" fill="#8d2323">
<text x="297.4" y="112.4">DAT0(D0)</text>
<text x="321.5" y="112.4">VDD</text>
<text x="297.4" y="119.5">DAT2(RSV)</text>
<text x="297.4" y="115.9">DAT1(RSV)</text>
<text x="315" y="114.5" transform="rotate(-90 315 114.5)">GND</text>
<text x="318.6" y="114.5" transform="rotate(-90 318.6 114.5)">GND</text>
<text x="297.4" y="123">CDDAT3(CS)</text>
<text x="297.4" y="130">CMD(DI)</text>
<text x="323.4" y="126.5">CD</text>
<text x="297.4" y="133.6">CLK(SCLK)</text>
<text x="315" y="135" transform="rotate(-90 315 135)">GND</text>
<text x="318.6" y="135" transform="rotate(-90 318.6 135)">GND</text>
<text x="322" y="133.6">VSS</text>
</g>
</svg>
